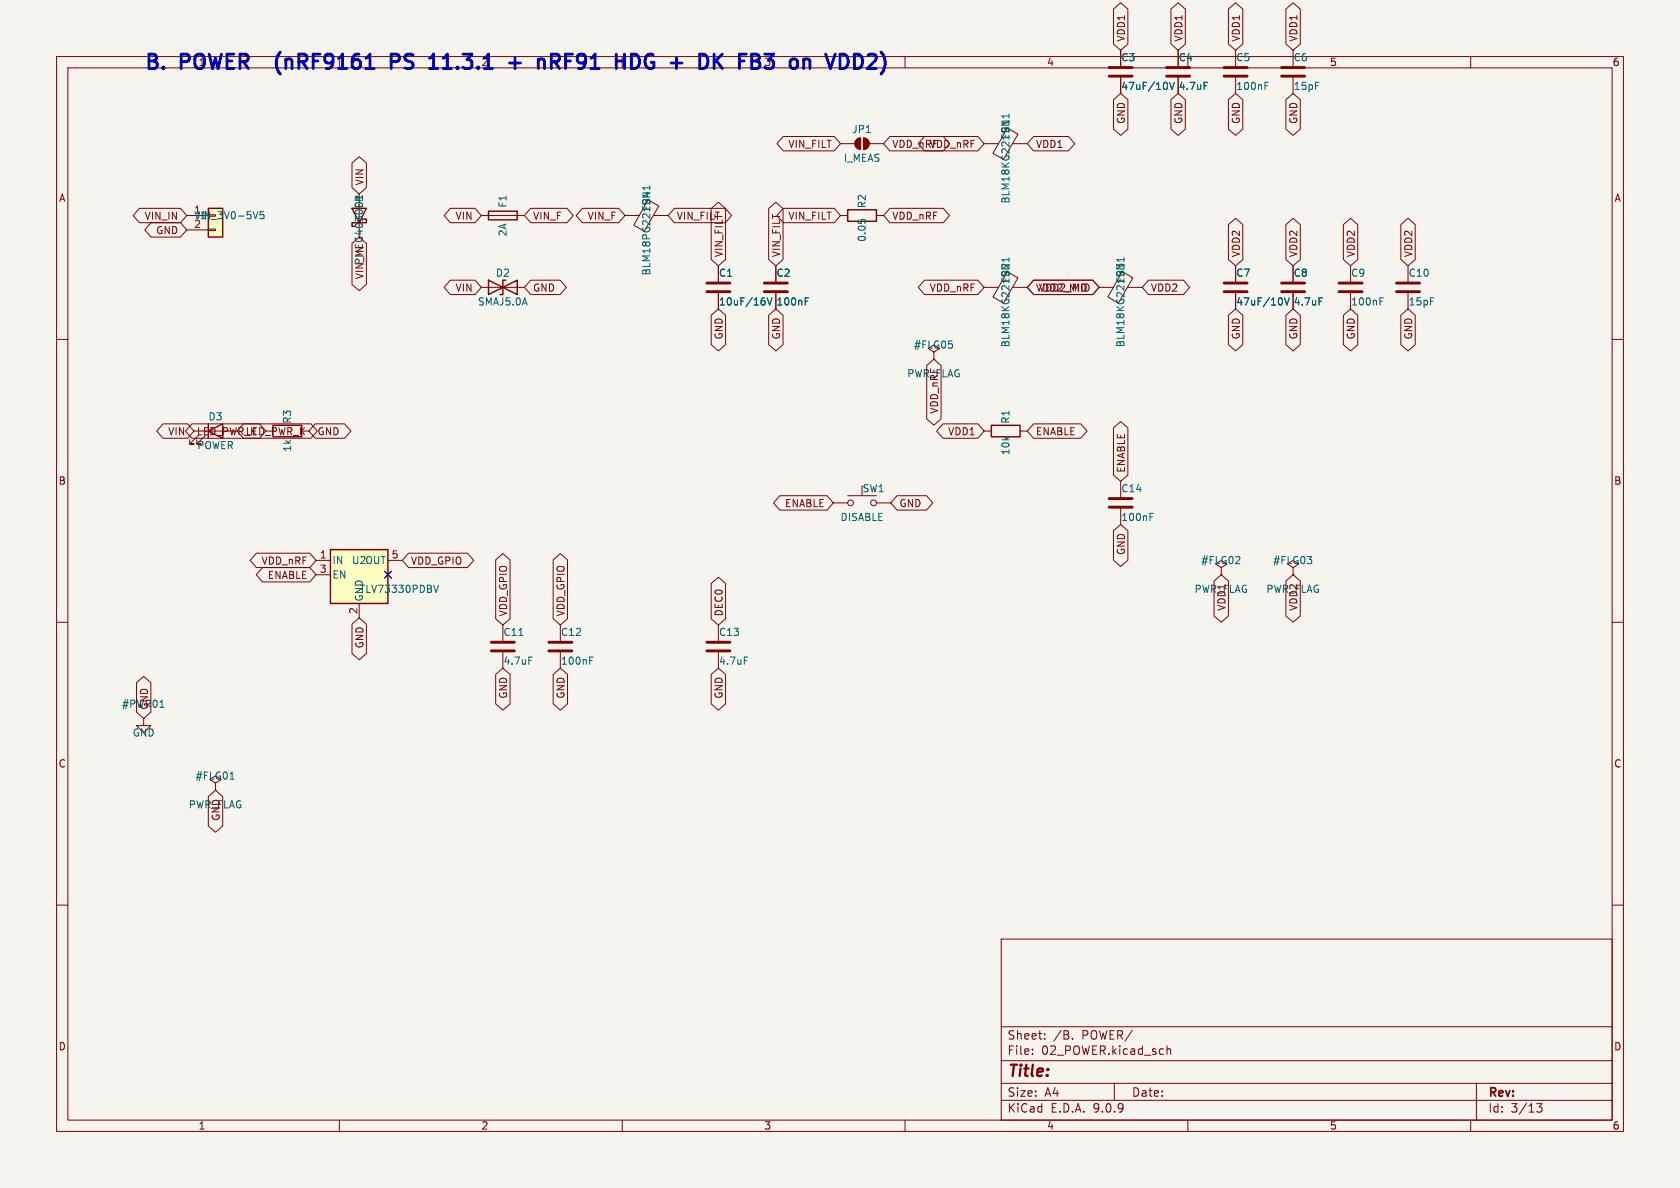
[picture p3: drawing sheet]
<svg xmlns="http://www.w3.org/2000/svg" width="297mm" height="210mm" viewBox="0 0 297 210" stroke-linecap="round" stroke-linejoin="round" font-family="sans-serif">
<path d="M0 0h297v210h-297z" fill="#f5f4ef" stroke="#f5f4ef" stroke-width=".18"/>
<g fill="none" stroke="#840000" stroke-width=".18">
<path d="M10 10h277v190h-277zM12 12h273v186h-273zM160 10v2M210 10v2M260 10v2M110.5 38.1h2.5M114.6 35.3l1.9 1.1-2.6 4.5-1.9-1.1zM115.6 38.1h2.5M148.6 25.4h2.5M151.4 24.7l.7-.3v2a1.02 1.02 0 0 1-.9-.6 1.02 1.02 0 0 1 .2-1.1zM152.7 24.4a1.02 1.02 0 0 1 1 1 1.02 1.02 0 0 1-1 1zM153.7 25.4h2.5"/>
<path d="M85.1 50.8h7.6M127 47v2.8M127 51.8v2.8M10 60h2M35.1 77l-1.6 1.5h.8h-.8v-.8M36.3 77l-1.5 1.5h.8h-.8v-.8M285 60h2M10 110h2M215.9 100.3l1-.6-1-.6-1 .6 1 .6v1.3M215.9 101.6h.1M228.6 100.3l1-.6-1-.6-1 .6 1 .6v1.3M228.6 101.6h.1"/>
<path d="M285 110h2M25.4 127v1.3h1.3l-1.3 1.2-1.3-1.2h1.3M25.4 127h.1M10 160h2M177 166h108v32h-108zM285 160h2M60 198v2M110 198v2M160 198v2M177 194.5h108M177 191.5h108M177 187.5h108"/>
<path d="M177 181.5h108M182.5 186.3v.1M182.5 185.5v.1M184.7 183.6v.1M184.7 182.8v.1M189.6 183.6v.1M197 191.5v3M206.3 184.9v1.5M206.3 185.5l.2-.1 .4 .1 .1 .9M210 198v2M260 198v2M261 191.5v6.5"/>
<path d="M271.7 195.1h.9l-.5 .6 .4 .1v.7l-.2 .1-.6-.1"/>
</g>
<path d="M114.9 32.8v.8M114.9 33.2h-1.3l.4 .4M135.2 53.3v.5M135.6 52.6l.5 1.3 .4-1.3M218.4 99.6h.8M219.1 98.5v.4M28.3 125h.7" fill="none" stroke="#006464" stroke-width=".18"/>
<g fill="#840000" stroke="#840000" stroke-width=".18">
<path d="M151.4 24.7l.7-.3v2a1.02 1.02 0 0 1-.9-.6 1.02 1.02 0 0 1 .2-1.1z"/>
<path d="M152.7 24.4a1.02 1.02 0 0 1 1 1 1.02 1.02 0 0 1-1 1z"/>
</g>
<path d="M125 50h4M125 51.6h4" fill="none" stroke="#840000" stroke-width=".51"/>
<path d="M86.4 49.5v2.6l5-2.6v2.6zM89.4 49.5h-.5v2.6h-.5M36.8 76.2l2.6-1.3v2.6zM36.8 74.9v2.6M48.3 75.2h5v2h-5z" fill="none" stroke="#840000" stroke-width=".25"/>
<path d="M58.4 97.2h10.2v9.5h-10.2z" fill="#ffffc2"/>
<path d="M62.2 36.8h2.6l-1.3 2.6zM64.1 38.7h.7v.7h-2.6v.6h.7M86.4 37.3h5v1.6h-5zM58.4 97.2h10.2v9.5h-10.2z" fill="none" stroke="#840000" stroke-width=".25"/>
<g fill="none" stroke="#840000" stroke-width=".18">
<path d="M63.5 34.3v2.5M85.1 38.1h7.6M174 50.8h2.5M178.1 48l1.9 1.1-2.6 4.5-1.9-1.1zM179.1 50.8h2.5M55.9 99.1h2.5M68.6 99.1h2.5M55.9 101.6h2.5M63.5 106.7v2.5M88.9 110.5v2.8M88.9 115.3v2.8M99.1 110.5v2.8"/>
<path d="M99.1 115.3v2.8M127 110.5v2.8M127 115.3v2.8M38.1 138.4l1-.6-1-.6-1 .6 1 .6v1.3M38.1 139.7h.1"/>
</g>
<path d="M178.4 45.5v.8M178.4 45.9h-1.3l.4 .4M76.7 103.4l.4 1.3 .4-1.3M91.7 112.3h.8M93.5 116.1h.6M104.3 116.1h.6M104.3 116.8h.4M131.6 116.1h.6M40.7 137.7h.7" fill="none" stroke="#006464" stroke-width=".18"/>
<path d="M86.9 113.5h4M86.9 115.1h4M97 113.5h4.1M97 115.1h4.1M125 113.5h4M125 115.1h4" fill="none" stroke="#840000" stroke-width=".51"/>
<path d="M36.8 36.8h2.6v5.1h-2.6z" fill="#ffffc2"/>
<path d="M36.8 36.8h2.6v5.1h-2.6zM149.9 37.1h5v2h-5zM175.3 75.2h5v2h-5z" fill="none" stroke="#840000" stroke-width=".25"/>
<g fill="none" stroke="#840000" stroke-width=".18">
<path d="M196.8 1.6l1.3-1.1 1.3 1.1v6.2l-1.3 1.1-1.3-1.1zM196.8 17.6l1.3-1.1 1.3 1.1v5.2l-1.3 1.1-1.3-1.1zM198.1 8.9v2.8M198.1 13.7v2.8M207 1.6l1.3-1.1 1.3 1.1v6.2l-1.3 1.1-1.3-1.1zM207 17.6l1.3-1.1 1.3 1.1v5.2l-1.3 1.1-1.3-1.1zM208.3 8.9v2.8M208.3 13.7v2.8M217.2 1.6l1.2-1.1 1.3 1.1v6.2l-1.3 1.1-1.2-1.1zM217.2 17.6l1.2-1.1 1.3 1.1v5.2l-1.3 1.1-1.2-1.1zM218.4 8.9v2.8M218.4 13.7v2.8"/>
<path d="M227.3 17.6l1.3-1.1 1.3 1.1v5.2l-1.3 1.1-1.3-1.1zM227.3 1.6l1.3-1.1 1.3 1.1v6.2l-1.3 1.1-1.3-1.1zM228.6 8.9v2.8M228.6 13.7v2.8M24.6 36.8h7.3l1.1 1.3-1.1 1.3h-7.3l-1.1-1.3zM26.7 39.4h5.2l1.1 1.2-1.1 1.3h-5.2l-1.1-1.3zM33 38.1h3.8M62.2 28.8l1.3-1.1 1.3 1.1v4.4l-1.3 1.1-1.3-1.1zM79.6 36.8h4.4l1.1 1.3-1.1 1.3h-4.4l-1.1-1.3zM93.8 36.8h6.4l1.1 1.3-1.1 1.3h-6.4l-1.1-1.3zM103 36.8h6.4l1.1 1.3-1.1 1.3h-6.4l-1.1-1.3zM119.2 36.8h9l1.1 1.3-1.1 1.3h-9l-1.1-1.3z"/>
<path d="M125.7 36.9l1.3-1.1 1.3 1.1v9l-1.3 1.1-1.3-1.1zM135.9 36.9l1.3-1.1 1.2 1.1v9l-1.2 1.1-1.3-1.1zM138.5 36.8h9l1.1 1.3-1.1 1.3h-9l-1.1-1.3zM138.5 24.1h9l1.1 1.3-1.1 1.3h-9l-1.1-1.3zM148.6 38.1h1.3M154.9 38.1h1.3M157.3 24.1h9.5l1.1 1.3-1.1 1.3h-9.5l-1.1-1.3zM157.3 36.8h9.5l1.1 1.3-1.1 1.3h-9.5l-1.1-1.3zM163.4 24.1h9.5l1.1 1.3-1.1 1.3h-9.5l-1.1-1.3zM174 25.4h2.5M178.1 22.6l1.9 1.1-2.6 4.5-1.9-1.1zM179.1 25.4h2.5"/>
<path d="M182.7 24.1h6.2l1.1 1.3-1.1 1.3h-6.2l-1.1-1.3zM217.2 39.7l1.2-1.1 1.3 1.1v6.2l-1.3 1.1-1.2-1.1zM227.3 39.7l1.3-1.1 1.3 1.1v6.2l-1.3 1.1-1.3-1.1zM237.5 39.7l1.3-1.1 1.2 1.1v6.2l-1.2 1.1-1.3-1.1zM247.6 39.7l1.3-1.1 1.3 1.1v6.2l-1.3 1.1-1.3-1.1zM33 40.6h3.8M36.8 40.5h1.3v.3h-1.3zM62.2 43l1.3-1.1 1.3 1.1v7.3l-1.3 1.1-1.3-1.1zM79.6 49.5h4.4l1.1 1.3-1.1 1.3h-4.4l-1.1-1.3zM93.8 49.5h5.2l1.1 1.3-1.1 1.3h-5.2l-1.1-1.3zM125.7 55.7l1.3-1.1 1.3 1.1v5.2l-1.3 1.1-1.3-1.1zM127 47v2.8"/>
<path d="M127 51.8v2.8M135.9 55.7l1.3-1.1 1.2 1.1v5.2l-1.2 1.1-1.3-1.1zM137.2 47v2.8M137.2 51.8v2.8M163.4 49.5h9.5l1.1 1.3-1.1 1.3h-9.5l-1.1-1.3zM182.7 49.5h10.5l1.1 1.3-1.1 1.3h-10.5l-1.1-1.3zM192.5 50.5v.7M194.3 50.8h2.5M198.4 48l1.9 1.1-2.6 4.5-1.8-1.1zM199.4 50.8h2.5M203 49.5h6.2l1.1 1.3-1.1 1.3h-6.2l-1.1-1.3zM217.2 55.7l1.2-1.1 1.3 1.1v5.2l-1.3 1.1-1.2-1.1z"/>
<path d="M218.4 47v2.8M218.4 51.8v2.8M227.3 55.7l1.3-1.1 1.3 1.1v5.2l-1.3 1.1-1.3-1.1zM228.6 47v2.8M228.6 51.8v2.8M237.5 55.7l1.3-1.1 1.2 1.1v5.2l-1.2 1.1-1.3-1.1zM238.8 47v2.8M238.8 51.8v2.8M247.6 55.7l1.3-1.1 1.3 1.1v5.2l-1.3 1.1-1.3-1.1zM248.9 47v2.8M248.9 51.8v2.8M28.8 74.9h4.4l1.1 1.3-1.1 1.3h-4.4l-1.1-1.3z"/>
<path d="M33.9 74.9h12l1.1 1.3-1.1 1.3h-12l-1.1-1.3zM43 74.9h12l1.1 1.3-1.1 1.3h-12l-1.1-1.3zM55.7 74.9h5.2l1.1 1.3-1.1 1.3h-5.2l-1.1-1.3zM163.8 64.6l1.3-1.1 1.3 1.1v9.4l-1.3 1.2-1.3-1.2zM165.1 62.2l1-.6-1-.6-1 .6 1 .6v1.3M165.1 63.5h.1M166.7 74.9h6.2l1.1 1.3-1.1 1.3h-6.2l-1.1-1.3zM174 76.2h1.3M180.3 76.2h1.3M182.7 74.9h8.4l1.1 1.3-1.1 1.3h-8.4l-1.1-1.3zM196.8 75.6l1.3-1.1 1.3 1.1v8.4l-1.3 1.1-1.3-1.1zM45.3 97.8h9.5l1.1 1.3-1.1 1.2h-9.5l-1.1-1.2z"/>
<path d="M72.2 97.8h10.4l1.1 1.3-1.1 1.2h-10.4l-1.1-1.2zM87.6 99l1.3-1.1 1.3 1.1v10.4l-1.3 1.1-1.3-1.1zM97.8 99l1.3-1.1 1.2 1.1v10.4l-1.2 1.1-1.3-1.1zM137.9 87.6h8.3l1.1 1.3-1.1 1.3h-8.3l-1.2-1.3zM147.3 88.9h2.6M149.9 87.6h5M154.9 88.9h2.6M158.6 87.6h5.2l1.1 1.3-1.1 1.3h-5.2l-1.1-1.3zM196.8 93.8l1.3-1.1 1.3 1.1v5.2l-1.3 1.1-1.3-1.1zM198.1 85.1v2.8M198.1 89.9v2.8M46.4 100.3h8.4l1.1 1.3-1.1 1.3h-8.4l-1.1-1.3z"/>
<path d="M62.2 110.3l1.3-1.1 1.3 1.1v5.2l-1.3 1.1-1.3-1.1zM87.6 119.2l1.3-1.1 1.3 1.1v5.2l-1.3 1.1-1.3-1.1zM97.8 119.2l1.3-1.1 1.2 1.1v5.2l-1.2 1.1-1.3-1.1zM125.7 103.1l1.3-1.1 1.3 1.1v6.3l-1.3 1.1-1.3-1.1zM125.7 119.2l1.3-1.1 1.3 1.1v5.2l-1.3 1.1-1.3-1.1zM214.6 102.7l1.3-1.1 1.3 1.1v6.2l-1.3 1.1-1.3-1.1zM227.3 102.7l1.3-1.1 1.3 1.1v6.2l-1.3 1.1-1.3-1.1zM24.1 120.7l1.3-1.1 1.3 1.1v5.2l-1.3 1.1-1.3-1.1zM36.8 140.8l1.3-1.1 1.3 1.1v5.2l-1.3 1.1-1.3-1.1z"/>
<circle cx="150.4" cy="88.9" r=".51"/>
<circle cx="154.4" cy="88.9" r=".51"/>
</g>
<g fill="none" stroke="#006464" stroke-width=".18">
<path d="M206.3 14.8v.8M206.8 14.5l.4 1.3 .4-1.3M212.9 14.5h.6M223.6 14.5h.6M223.6 15.2h.5M46.6 37.4h-.6v.6l.1-.1 .5 .1 .1 .1-.1 .5-.2 .1-.4-.1M151.7 38.8v.6M152.3 38.9l.1-.1 .5 .1M178.4 20.1v.8M178.4 20.5h-1.3l.4 .4M135.2 53.3v.5M135.6 52.6l.5 1.3 .4-1.3"/>
<path d="M142.4 53.3h.4M142.4 52.6h.6M198.7 45.5v.8M198.7 45.9h-1.3l.4 .4M226.7 52.9v.8M227.1 52.6l.4 1.3 .4-1.3M233.2 52.6h.6M244 53.3h.4M244 52.6h.6M168.3 60.9v.5M203.3 91.4h.4M203.3 90.7h.6"/>
</g>
<g fill="none" stroke="#840000" stroke-width=".51">
<path d="M196.1 11.9h4.1M196.1 13.5h4.1M206.2 11.9h4.1M206.2 13.5h4.1M216.4 11.9h4.1M216.4 13.5h4.1M226.6 11.9h4M226.6 13.5h4M135.1 50h4.1M135.1 51.6h4.1M216.4 50h4.1M216.4 51.6h4.1"/>
<path d="M226.6 50h4M226.6 51.6h4M236.7 50h4.1M236.7 51.6h4.1M246.9 50h4.1M246.9 51.6h4.1M196.1 88.1h4.1M196.1 89.7h4.1"/>
</g>
<path d="M68 101l1.2 1.2M69.2 101l-1.2 1.2" fill="none" stroke="#000084" stroke-width=".18"/>
<g fill="none" stroke="#0000c2" stroke-width=".51">
<path d="M49.6 9.2a2.91 2.91 0 0 0 0 3.9M69.2 10.9h.9a.69 .69 0 0 0 .5-.7 .69 .69 0 0 0-.5-.6h-.9v2.5M78.3 12.1h1.5M78.3 10.3l.8-.7v2.5M90.1 11.1h1.9M91 10.2v1.9M97.5 9.6h.9a.69 .69 0 0 1 .5 .6 .69 .69 0 0 1-.5 .7h-.9M98.1 10.9l.8 1.2M100 10.8h.8M101.2 9.6h-1.2v2.5M112.6 9.7a1.58 1.58 0 0 1 0 2.3M115.1 11h.5"/>
<path d="M115.2 9.6a1.13 1.13 0 0 0-1.2 1.4 .98 .98 0 0 0 .5 1 .98 .98 0 0 0 1 0M124.9 9.9a1.76 1.76 0 0 1 0 1.8M130.7 10.8h.9M131.9 9.6h-1.2v2.5M140.2 10.4l-.5 .5v.7l.5 .5M148.5 9.6h.6a1.06 1.06 0 0 1 .9 1.1M150 11a1.11 1.11 0 0 1-1.5 1.1M155.8 9.2l.1 .1M156.4 10.3l.1 .6-.1 1.1"/>
</g>
<g font-size="3.5" fill="#0000c2">
<text x="25.4" y="12.5">B.</text>
<text x="32.1" y="12.5">POWER</text>
<text x="50.9" y="12.5">(nRF9161</text>
<text x="72.3" y="12.5">PS</text>
<text x="80.2" y="12.5">11.3.1</text>
<text x="95.2" y="12.5">+</text>
<text x="101.3" y="12.5">nRF91</text>
<text x="116.1" y="12.5">HDG</text>
<text x="126.8" y="12.5">+</text>
<text x="132.9" y="12.5">DK</text>
<text x="141" y="12.5">FB3</text>
<text x="151" y="12.5">on</text>
</g>
<text font-size="2.8" fill="#840000" x="178" y="190.9">Title:</text>
<g font-size="2.1" fill="#840000">
<text x="178" y="184">Sheet:</text>
<text x="186.2" y="184">/B.</text>
<text x="191.3" y="184">POWER/</text>
<text x="178" y="186.7">File:</text>
<text x="184.1" y="186.7">02_POWER.kicad_sch</text>
<text x="178" y="196.9">KiCad</text>
<text x="178" y="194.1">Size:</text>
<text x="184.7" y="194.1">A4</text>
<text x="185.7" y="196.9">E.D.A.</text>
<text x="193.3" y="196.9">9.0.9</text>
<text x="200" y="194.1">Date:</text>
<text x="263" y="194.3">Rev:</text>
<text x="263" y="196.9">Id:</text>
<text x="267.1" y="196.9">3/13</text>
</g>
<g font-size="1.8" fill="#0000c2">
<text x="35" y="11.9">1</text>
<text x="85" y="11.9">2</text>
<text x="135" y="11.9">3</text>
</g>
<g font-size="1.8" fill="#840000">
<text x="185" y="11.9">4</text>
<text x="199.1" y="7.5" transform="rotate(-90 199.1 7.5)">VDD1</text>
<text x="209.2" y="7.5" transform="rotate(-90 209.2 7.5)">VDD1</text>
<text x="219.4" y="7.5" transform="rotate(-90 219.4 7.5)">VDD1</text>
<text x="229.6" y="7.5" transform="rotate(-90 229.6 7.5)">VDD1</text>
<text x="235" y="11.9">5</text>
<text x="285" y="11.9">6</text>
<text x="199.1" y="22" transform="rotate(-90 199.1 22)">GND</text>
<text x="209.2" y="22" transform="rotate(-90 209.2 22)">GND</text>
<text x="219.4" y="22" transform="rotate(-90 219.4 22)">GND</text>
<text x="229.6" y="22" transform="rotate(-90 229.6 22)">GND</text>
<text x="139.3" y="26.4">VIN_FILT</text>
<text x="157.6" y="26.4">VDD_nRF</text>
<text x="164.3" y="26.4">VDD_nRF</text>
<text x="183" y="26.4">VDD1</text>
<text x="10.3" y="35.9">A</text>
<text x="64.5" y="32.9" transform="rotate(-90 64.5 32.9)">VIN</text>
<text x="285.3" y="35.9">A</text>
<text x="25.5" y="39.1">VIN_IN</text>
<text x="27.5" y="41.6">GND</text>
<text x="80.4" y="39.1">VIN</text>
<text x="94.1" y="39.1">VIN_F</text>
<text x="103.8" y="39.1">VIN_F</text>
<text x="119.5" y="39.1">VIN_FILT</text>
<text x="139.3" y="39.1">VIN_FILT</text>
<text x="157.6" y="39.1">VDD_nRF</text>
<text x="128" y="45.6" transform="rotate(-90 128 45.6)">VIN_FILT</text>
<text x="138.1" y="45.6" transform="rotate(-90 138.1 45.6)">VIN_FILT</text>
<text x="219.4" y="45.6" transform="rotate(-90 219.4 45.6)">VDD2</text>
<text x="229.6" y="45.6" transform="rotate(-90 229.6 45.6)">VDD2</text>
<text x="239.7" y="45.6" transform="rotate(-90 239.7 45.6)">VDD2</text>
<text x="249.9" y="45.6" transform="rotate(-90 249.9 45.6)">VDD2</text>
<text x="64.5" y="49.5" transform="rotate(-90 64.5 49.5)">VIN_IN</text>
<text x="80.4" y="51.8">VIN</text>
<text x="94.1" y="51.8">GND</text>
<text x="164.3" y="51.8">VDD_nRF</text>
<text x="183" y="51.8">VDD2_MID</text>
<text x="203.4" y="51.8">VDD2</text>
<text x="128" y="60.1" transform="rotate(-90 128 60.1)">GND</text>
<text x="138.1" y="60.1" transform="rotate(-90 138.1 60.1)">GND</text>
<text x="219.4" y="60.1" transform="rotate(-90 219.4 60.1)">GND</text>
<text x="229.6" y="60.1" transform="rotate(-90 229.6 60.1)">GND</text>
<text x="239.7" y="60.1" transform="rotate(-90 239.7 60.1)">GND</text>
<text x="249.9" y="60.1" transform="rotate(-90 249.9 60.1)">GND</text>
<text x="29.6" y="77.2">VIN</text>
<text x="34.7" y="77.2">LED_PWR_K</text>
<text x="43.3" y="77.2">LED_PWR_K</text>
<text x="56" y="77.2">GND</text>
<text x="166.1" y="73.2" transform="rotate(-90 166.1 73.2)">VDD_nRF</text>
<text x="167.5" y="77.2">VDD1</text>
<text x="183" y="77.2">ENABLE</text>
<text x="199.1" y="83.7" transform="rotate(-90 199.1 83.7)">ENABLE</text>
<text x="10.3" y="85.9">B</text>
<text x="138.7" y="89.9">ENABLE</text>
<text x="158.9" y="89.9">GND</text>
<text x="285.3" y="85.9">B</text>
<text x="46.1" y="100">VDD_nRF</text>
<text x="72.5" y="100">VDD_GPIO</text>
<text x="199.1" y="98.2" transform="rotate(-90 199.1 98.2)">GND</text>
<text x="47.2" y="102.6">ENABLE</text>
<text x="89.9" y="109.1" transform="rotate(-90 89.9 109.1)">VDD_GPIO</text>
<text x="100" y="109.1" transform="rotate(-90 100 109.1)">VDD_GPIO</text>
<text x="128" y="109.1" transform="rotate(-90 128 109.1)">DEC0</text>
<text x="216.9" y="108.1" transform="rotate(-90 216.9 108.1)">VDD1</text>
<text x="229.6" y="108.1" transform="rotate(-90 229.6 108.1)">VDD2</text>
<text x="64.5" y="114.7" transform="rotate(-90 64.5 114.7)">GND</text>
<text x="26.4" y="125.6" transform="rotate(-90 26.4 125.6)">GND</text>
<text x="89.9" y="123.6" transform="rotate(-90 89.9 123.6)">GND</text>
<text x="100" y="123.6" transform="rotate(-90 100 123.6)">GND</text>
<text x="128" y="123.6" transform="rotate(-90 128 123.6)">GND</text>
<text x="10.3" y="135.9">C</text>
<text x="285.3" y="135.9">C</text>
<text x="39.1" y="145.2" transform="rotate(-90 39.1 145.2)">GND</text>
<text x="10.3" y="185.9">D</text>
<text x="285.3" y="185.9">D</text>
<text x="35" y="199.9">1</text>
<text x="85" y="199.9">2</text>
<text x="135" y="199.9">3</text>
<text x="185" y="199.9">4</text>
<text x="235" y="199.9">5</text>
<text x="285" y="199.9">6</text>
</g>
<g font-size="1.8" fill="#006464">
<text x="198.1" y="11">C3</text>
<text x="208.3" y="11">C4</text>
<text x="218.4" y="11">C5</text>
<text x="228.6" y="11">C6</text>
<text x="198.1" y="16.1">47uF/10V</text>
<text x="208.3" y="16.1">4.7uF</text>
<text x="218.4" y="16.1">100nF</text>
<text x="228.6" y="16.1">15pF</text>
<text x="150.6" y="23.7">JP1</text>
<text x="149.1" y="28.8">I_MEAS</text>
<text x="178.7" y="24.7" transform="rotate(-90 178.7 24.7)">FB1</text>
<text x="34.2" y="37.8">1</text>
<text x="34.2" y="40.4">2</text>
<text x="34.2" y="39">VIN_3V0-5V5</text>
<text x="34.4" y="39">J1</text>
<text x="64.4" y="36.9" transform="rotate(-90 64.4 36.9)">D1</text>
<text x="89.8" y="41.9" transform="rotate(-90 89.8 41.9)">2A</text>
<text x="89.8" y="36.8" transform="rotate(-90 89.8 36.8)">F1</text>
<text x="115.2" y="37.4" transform="rotate(-90 115.2 37.4)">FB4</text>
<text x="153.3" y="36.9" transform="rotate(-90 153.3 36.9)">R2</text>
<text x="178.7" y="36.1" transform="rotate(-90 178.7 36.1)">BLM18KG221SN1</text>
<text x="64.4" y="46.9" transform="rotate(-90 64.4 46.9)">PMEG4030ER</text>
<text x="153.3" y="42.9" transform="rotate(-90 153.3 42.9)">0.05</text>
<text x="87.6" y="49.1">D2</text>
<text x="115.2" y="48.8" transform="rotate(-90 115.2 48.8)">BLM18PG221SN1</text>
<text x="127" y="49.1">C1</text>
<text x="137.2" y="49.1">C2</text>
<text x="178.7" y="50.1" transform="rotate(-90 178.7 50.1)">FB2</text>
<text x="199" y="50.1" transform="rotate(-90 199 50.1)">FB3</text>
<text x="218.4" y="49.1">C7</text>
<text x="228.6" y="49.1">C8</text>
<text x="238.8" y="49.1">C9</text>
<text x="248.9" y="49.1">C10</text>
<text x="84.4" y="54.2">SMAJ5.0A</text>
<text x="127" y="54.2">10uF/16V</text>
<text x="137.2" y="54.2">100nF</text>
<text x="218.4" y="54.2">47uF/10V</text>
<text x="228.6" y="54.2">4.7uF</text>
<text x="238.8" y="54.2">100nF</text>
<text x="248.9" y="54.2">15pF</text>
<text x="161.5" y="61.8">#FLG05</text>
<text x="178.7" y="61.5" transform="rotate(-90 178.7 61.5)">BLM18KG221SN1</text>
<text x="199" y="61.5" transform="rotate(-90 199 61.5)">BLM18KG221SN1</text>
<text x="160.3" y="66.9">PWR_FLAG</text>
<text x="36.8" y="74.5">D3</text>
<text x="51.7" y="75" transform="rotate(-90 51.7 75)">R3</text>
<text x="178.7" y="75" transform="rotate(-90 178.7 75)">R1</text>
<text x="34.8" y="79.6">POWER</text>
<text x="51.7" y="80" transform="rotate(-90 51.7 80)">1k</text>
<text x="178.7" y="80.6" transform="rotate(-90 178.7 80.6)">10k</text>
<text x="152.4" y="87.2">SW1</text>
<text x="198.1" y="87.2">C14</text>
<text x="148.5" y="92.3">DISABLE</text>
<text x="198.1" y="92.3">100nF</text>
<text x="58.7" y="99.9">IN</text>
<text x="62.1" y="99.9">U2OUT</text>
<text x="212.3" y="99.9">#FLG02</text>
<text x="225" y="99.9">#FLG03</text>
<text x="58.7" y="102.5">EN</text>
<text x="63.5" y="105">TLV73330PDBV</text>
<text x="64.4" y="106.4" transform="rotate(-90 64.4 106.4)">GND</text>
<text x="211.1" y="105">PWR_FLAG</text>
<text x="223.8" y="105">PWR_FLAG</text>
<text x="88.9" y="112.6">C11</text>
<text x="99.1" y="112.6">C12</text>
<text x="127" y="112.6">C13</text>
<text x="88.9" y="117.7">4.7uF</text>
<text x="99.1" y="117.7">100nF</text>
<text x="127" y="117.7">4.7uF</text>
<text x="21.5" y="125.3">#PWR01</text>
<text x="23.4" y="130.4">GND</text>
<text x="33.3" y="143.1">PWR_FLAG</text>
<text x="34.5" y="138">#FLG01</text>
</g>
<g font-size="1.8" fill="#a90000">
<text x="56.4" y="98.8">1</text>
<text x="56.4" y="101.3">3</text>
<text x="69.1" y="98.8">5</text>
<text x="63.2" y="108.7" transform="rotate(-90 63.2 108.7)">2</text>
</g>
</svg>
